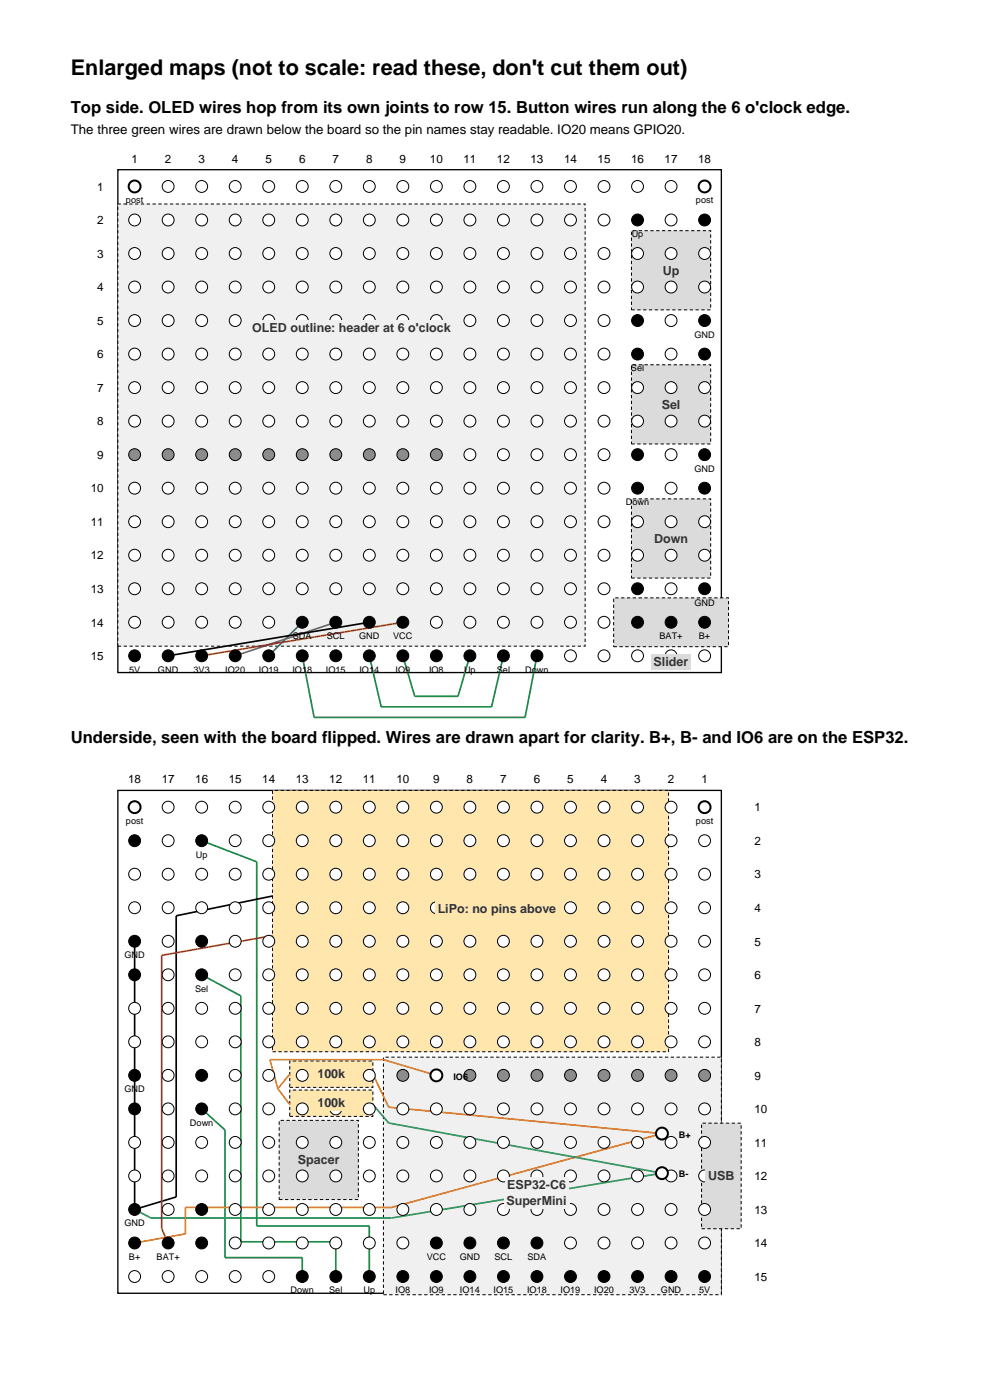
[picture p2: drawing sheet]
<svg xmlns="http://www.w3.org/2000/svg" width="210mm" height="297mm" viewBox="0 0 210 297" stroke-linecap="round" stroke-linejoin="round" font-family="sans-serif">
<path d="M25 36h128v106.7h-128z" fill="none" stroke="#000" stroke-width=".28"/>
<path d="M25 43.3h99.1v93.8h-99.1z" fill-rule="evenodd" fill="#f0f0f0" stroke="#000" stroke-width=".21" stroke-dasharray=".7 .5" stroke-linecap="butt"/>
<g fill="#dbdbdb" stroke="#000" stroke-width=".21" stroke-dasharray=".7 .5" stroke-linecap="butt">
<path d="M133.9 48.9h16.8v16.8h-16.8z" fill-rule="evenodd"/>
<path d="M133.9 77.4h16.8v16.8h-16.8z" fill-rule="evenodd"/>
<path d="M133.9 105.8h16.8v16.8h-16.8z" fill-rule="evenodd"/>
<path d="M130.2 126.8h24.3v10.4h-24.3z" fill-rule="evenodd"/>
</g>
<path d="M64.1 132l-7.1 7.1" fill="none" stroke="#1a4dcc" stroke-width=".35"/>
<path d="M71.2 132l-21.3 7.1" fill="none" stroke="#801a99" stroke-width=".35"/>
<path d="M78.3 132l-42.6 7.1" fill="none" stroke="#000" stroke-width=".35"/>
<path d="M85.5 132l-42.7 7.1" fill="none" stroke="#cc1a1a" stroke-width=".35"/>
<path d="M64.1 139.1l2.5 13.1h44.8l2.5-13.1M78.3 139.1l2.6 10.9h23.4l2.5-10.9M85.5 139.1l2.5 8.6h9.2l2.5-8.6" fill="none" stroke="#1a8c33" stroke-width=".35"/>
<circle cx="28.6" cy="39.6" r="1.26" fill="#fff" stroke="#000" stroke-width=".42"/>
<g fill="#fff" stroke="#000" stroke-width=".21">
<circle cx="28.6" cy="46.7" r="1.26"/>
<circle cx="28.6" cy="53.8" r="1.26"/>
<circle cx="28.6" cy="60.9" r="1.26"/>
<circle cx="28.6" cy="68" r="1.26"/>
<circle cx="28.6" cy="75.1" r="1.26"/>
<circle cx="28.6" cy="82.2" r="1.26"/>
<circle cx="28.6" cy="89.3" r="1.26"/>
</g>
<circle cx="28.6" cy="96.5" r="1.26" fill="#8c8c8c" stroke="#000" stroke-width=".21"/>
<g fill="#fff" stroke="#000" stroke-width=".21">
<circle cx="28.6" cy="103.6" r="1.26"/>
<circle cx="28.6" cy="110.7" r="1.26"/>
<circle cx="28.6" cy="117.8" r="1.26"/>
<circle cx="28.6" cy="124.9" r="1.26"/>
<circle cx="28.6" cy="132" r="1.26"/>
</g>
<circle cx="28.6" cy="139.1" r="1.26" fill="#000" stroke="#000" stroke-width=".21"/>
<g fill="#fff" stroke="#000" stroke-width=".21">
<circle cx="35.7" cy="39.6" r="1.26"/>
<circle cx="35.7" cy="46.7" r="1.26"/>
<circle cx="35.7" cy="53.8" r="1.26"/>
<circle cx="35.7" cy="60.9" r="1.26"/>
<circle cx="35.7" cy="68" r="1.26"/>
<circle cx="35.7" cy="75.1" r="1.26"/>
<circle cx="35.7" cy="82.2" r="1.26"/>
<circle cx="35.7" cy="89.3" r="1.26"/>
</g>
<circle cx="35.7" cy="96.5" r="1.26" fill="#8c8c8c" stroke="#000" stroke-width=".21"/>
<g fill="#fff" stroke="#000" stroke-width=".21">
<circle cx="35.7" cy="103.6" r="1.26"/>
<circle cx="35.7" cy="110.7" r="1.26"/>
<circle cx="35.7" cy="117.8" r="1.26"/>
<circle cx="35.7" cy="124.9" r="1.26"/>
<circle cx="35.7" cy="132" r="1.26"/>
</g>
<circle cx="35.7" cy="139.1" r="1.26" fill="#000" stroke="#000" stroke-width=".21"/>
<g fill="#fff" stroke="#000" stroke-width=".21">
<circle cx="42.8" cy="39.6" r="1.26"/>
<circle cx="42.8" cy="46.7" r="1.26"/>
<circle cx="42.8" cy="53.8" r="1.26"/>
<circle cx="42.8" cy="60.9" r="1.26"/>
<circle cx="42.8" cy="68" r="1.26"/>
<circle cx="42.8" cy="75.1" r="1.26"/>
<circle cx="42.8" cy="82.2" r="1.26"/>
<circle cx="42.8" cy="89.3" r="1.26"/>
</g>
<circle cx="42.8" cy="96.5" r="1.26" fill="#8c8c8c" stroke="#000" stroke-width=".21"/>
<g fill="#fff" stroke="#000" stroke-width=".21">
<circle cx="42.8" cy="103.6" r="1.26"/>
<circle cx="42.8" cy="110.7" r="1.26"/>
<circle cx="42.8" cy="117.8" r="1.26"/>
<circle cx="42.8" cy="124.9" r="1.26"/>
<circle cx="42.8" cy="132" r="1.26"/>
</g>
<circle cx="42.8" cy="139.1" r="1.26" fill="#000" stroke="#000" stroke-width=".21"/>
<g fill="#fff" stroke="#000" stroke-width=".21">
<circle cx="49.9" cy="39.6" r="1.26"/>
<circle cx="49.9" cy="46.7" r="1.26"/>
<circle cx="49.9" cy="53.8" r="1.26"/>
<circle cx="49.9" cy="60.9" r="1.26"/>
<circle cx="49.9" cy="68" r="1.26"/>
<circle cx="49.9" cy="75.1" r="1.26"/>
<circle cx="49.9" cy="82.2" r="1.26"/>
<circle cx="49.9" cy="89.3" r="1.26"/>
</g>
<circle cx="49.9" cy="96.5" r="1.26" fill="#8c8c8c" stroke="#000" stroke-width=".21"/>
<g fill="#fff" stroke="#000" stroke-width=".21">
<circle cx="49.9" cy="103.6" r="1.26"/>
<circle cx="49.9" cy="110.7" r="1.26"/>
<circle cx="49.9" cy="117.8" r="1.26"/>
<circle cx="49.9" cy="124.9" r="1.26"/>
<circle cx="49.9" cy="132" r="1.26"/>
</g>
<circle cx="49.9" cy="139.1" r="1.26" fill="#000" stroke="#000" stroke-width=".21"/>
<g fill="#fff" stroke="#000" stroke-width=".21">
<circle cx="57" cy="39.6" r="1.26"/>
<circle cx="57" cy="46.7" r="1.26"/>
<circle cx="57" cy="53.8" r="1.26"/>
<circle cx="57" cy="60.9" r="1.26"/>
<circle cx="57" cy="68" r="1.26"/>
<circle cx="57" cy="75.1" r="1.26"/>
<circle cx="57" cy="82.2" r="1.26"/>
<circle cx="57" cy="89.3" r="1.26"/>
</g>
<circle cx="57" cy="96.5" r="1.26" fill="#8c8c8c" stroke="#000" stroke-width=".21"/>
<g fill="#fff" stroke="#000" stroke-width=".21">
<circle cx="57" cy="103.6" r="1.26"/>
<circle cx="57" cy="110.7" r="1.26"/>
<circle cx="57" cy="117.8" r="1.26"/>
<circle cx="57" cy="124.9" r="1.26"/>
<circle cx="57" cy="132" r="1.26"/>
</g>
<circle cx="57" cy="139.1" r="1.26" fill="#000" stroke="#000" stroke-width=".21"/>
<g fill="#fff" stroke="#000" stroke-width=".21">
<circle cx="64.1" cy="39.6" r="1.26"/>
<circle cx="64.1" cy="46.7" r="1.26"/>
<circle cx="64.1" cy="53.8" r="1.26"/>
<circle cx="64.1" cy="60.9" r="1.26"/>
<circle cx="64.1" cy="68" r="1.26"/>
<circle cx="64.1" cy="75.1" r="1.26"/>
<circle cx="64.1" cy="82.2" r="1.26"/>
<circle cx="64.1" cy="89.3" r="1.26"/>
</g>
<circle cx="64.1" cy="96.5" r="1.26" fill="#8c8c8c" stroke="#000" stroke-width=".21"/>
<g fill="#fff" stroke="#000" stroke-width=".21">
<circle cx="64.1" cy="103.6" r="1.26"/>
<circle cx="64.1" cy="110.7" r="1.26"/>
<circle cx="64.1" cy="117.8" r="1.26"/>
<circle cx="64.1" cy="124.9" r="1.26"/>
</g>
<g fill="#000" stroke="#000" stroke-width=".21">
<circle cx="64.1" cy="139.1" r="1.26"/>
<circle cx="64.1" cy="132" r="1.26"/>
</g>
<g fill="#fff" stroke="#000" stroke-width=".21">
<circle cx="71.2" cy="39.6" r="1.26"/>
<circle cx="71.2" cy="46.7" r="1.26"/>
<circle cx="71.2" cy="53.8" r="1.26"/>
<circle cx="71.2" cy="60.9" r="1.26"/>
<circle cx="71.2" cy="68" r="1.26"/>
<circle cx="71.2" cy="75.1" r="1.26"/>
<circle cx="71.2" cy="82.2" r="1.26"/>
<circle cx="71.2" cy="89.3" r="1.26"/>
</g>
<circle cx="71.2" cy="96.5" r="1.26" fill="#8c8c8c" stroke="#000" stroke-width=".21"/>
<g fill="#fff" stroke="#000" stroke-width=".21">
<circle cx="71.2" cy="103.6" r="1.26"/>
<circle cx="71.2" cy="110.7" r="1.26"/>
<circle cx="71.2" cy="117.8" r="1.26"/>
<circle cx="71.2" cy="124.9" r="1.26"/>
</g>
<g fill="#000" stroke="#000" stroke-width=".21">
<circle cx="71.2" cy="132" r="1.26"/>
<circle cx="71.2" cy="139.1" r="1.26"/>
</g>
<g fill="#fff" stroke="#000" stroke-width=".21">
<circle cx="78.3" cy="39.6" r="1.26"/>
<circle cx="78.3" cy="46.7" r="1.26"/>
<circle cx="78.3" cy="53.8" r="1.26"/>
<circle cx="78.3" cy="60.9" r="1.26"/>
<circle cx="78.3" cy="68" r="1.26"/>
<circle cx="78.3" cy="75.1" r="1.26"/>
<circle cx="78.3" cy="82.2" r="1.26"/>
<circle cx="78.3" cy="89.3" r="1.26"/>
</g>
<circle cx="78.3" cy="96.5" r="1.26" fill="#8c8c8c" stroke="#000" stroke-width=".21"/>
<g fill="#fff" stroke="#000" stroke-width=".21">
<circle cx="78.3" cy="103.6" r="1.26"/>
<circle cx="78.3" cy="110.7" r="1.26"/>
<circle cx="78.3" cy="117.8" r="1.26"/>
<circle cx="78.3" cy="124.9" r="1.26"/>
</g>
<g fill="#000" stroke="#000" stroke-width=".21">
<circle cx="78.3" cy="139.1" r="1.26"/>
<circle cx="78.3" cy="132" r="1.26"/>
</g>
<g fill="#fff" stroke="#000" stroke-width=".21">
<circle cx="85.5" cy="39.6" r="1.26"/>
<circle cx="85.5" cy="46.7" r="1.26"/>
<circle cx="85.5" cy="53.8" r="1.26"/>
<circle cx="85.5" cy="60.9" r="1.26"/>
<circle cx="85.5" cy="68" r="1.26"/>
<circle cx="85.5" cy="75.1" r="1.26"/>
<circle cx="85.5" cy="82.2" r="1.26"/>
<circle cx="85.5" cy="89.3" r="1.26"/>
</g>
<circle cx="85.5" cy="96.5" r="1.26" fill="#8c8c8c" stroke="#000" stroke-width=".21"/>
<g fill="#fff" stroke="#000" stroke-width=".21">
<circle cx="85.5" cy="103.6" r="1.26"/>
<circle cx="85.5" cy="110.7" r="1.26"/>
<circle cx="85.5" cy="117.8" r="1.26"/>
<circle cx="85.5" cy="124.9" r="1.26"/>
</g>
<g fill="#000" stroke="#000" stroke-width=".21">
<circle cx="85.5" cy="139.1" r="1.26"/>
<circle cx="85.5" cy="132" r="1.26"/>
</g>
<g fill="#fff" stroke="#000" stroke-width=".21">
<circle cx="92.6" cy="39.6" r="1.26"/>
<circle cx="92.6" cy="46.7" r="1.26"/>
<circle cx="92.6" cy="53.8" r="1.26"/>
<circle cx="92.6" cy="60.9" r="1.26"/>
<circle cx="92.6" cy="68" r="1.26"/>
<circle cx="92.6" cy="75.1" r="1.26"/>
<circle cx="92.6" cy="82.2" r="1.26"/>
<circle cx="92.6" cy="89.3" r="1.26"/>
</g>
<circle cx="92.6" cy="96.5" r="1.26" fill="#8c8c8c" stroke="#000" stroke-width=".21"/>
<g fill="#fff" stroke="#000" stroke-width=".21">
<circle cx="92.6" cy="103.6" r="1.26"/>
<circle cx="92.6" cy="110.7" r="1.26"/>
<circle cx="92.6" cy="117.8" r="1.26"/>
<circle cx="92.6" cy="124.9" r="1.26"/>
<circle cx="92.6" cy="132" r="1.26"/>
</g>
<circle cx="92.6" cy="139.1" r="1.26" fill="#000" stroke="#000" stroke-width=".21"/>
<g fill="#fff" stroke="#000" stroke-width=".21">
<circle cx="99.7" cy="39.6" r="1.26"/>
<circle cx="99.7" cy="46.7" r="1.26"/>
<circle cx="99.7" cy="53.8" r="1.26"/>
<circle cx="99.7" cy="60.9" r="1.26"/>
<circle cx="99.7" cy="68" r="1.26"/>
<circle cx="99.7" cy="75.1" r="1.26"/>
<circle cx="99.7" cy="82.2" r="1.26"/>
<circle cx="99.7" cy="89.3" r="1.26"/>
<circle cx="99.7" cy="96.5" r="1.26"/>
<circle cx="99.7" cy="103.6" r="1.26"/>
<circle cx="99.7" cy="110.7" r="1.26"/>
<circle cx="99.7" cy="117.8" r="1.26"/>
<circle cx="99.7" cy="124.9" r="1.26"/>
<circle cx="99.7" cy="132" r="1.26"/>
</g>
<circle cx="99.7" cy="139.1" r="1.26" fill="#000" stroke="#000" stroke-width=".21"/>
<g fill="#fff" stroke="#000" stroke-width=".21">
<circle cx="106.8" cy="39.6" r="1.26"/>
<circle cx="106.8" cy="46.7" r="1.26"/>
<circle cx="106.8" cy="53.8" r="1.26"/>
<circle cx="106.8" cy="60.9" r="1.26"/>
<circle cx="106.8" cy="68" r="1.26"/>
<circle cx="106.8" cy="75.1" r="1.26"/>
<circle cx="106.8" cy="82.2" r="1.26"/>
<circle cx="106.8" cy="89.3" r="1.26"/>
<circle cx="106.8" cy="96.5" r="1.26"/>
<circle cx="106.8" cy="103.6" r="1.26"/>
<circle cx="106.8" cy="110.7" r="1.26"/>
<circle cx="106.8" cy="117.8" r="1.26"/>
<circle cx="106.8" cy="124.9" r="1.26"/>
<circle cx="106.8" cy="132" r="1.26"/>
</g>
<circle cx="106.8" cy="139.1" r="1.26" fill="#000" stroke="#000" stroke-width=".21"/>
<g fill="#fff" stroke="#000" stroke-width=".21">
<circle cx="113.9" cy="39.6" r="1.26"/>
<circle cx="113.9" cy="46.7" r="1.26"/>
<circle cx="113.9" cy="53.8" r="1.26"/>
<circle cx="113.9" cy="60.9" r="1.26"/>
<circle cx="113.9" cy="68" r="1.26"/>
<circle cx="113.9" cy="75.1" r="1.26"/>
<circle cx="113.9" cy="82.2" r="1.26"/>
<circle cx="113.9" cy="89.3" r="1.26"/>
<circle cx="113.9" cy="96.5" r="1.26"/>
<circle cx="113.9" cy="103.6" r="1.26"/>
<circle cx="113.9" cy="110.7" r="1.26"/>
<circle cx="113.9" cy="117.8" r="1.26"/>
<circle cx="113.9" cy="124.9" r="1.26"/>
<circle cx="113.9" cy="132" r="1.26"/>
</g>
<circle cx="113.9" cy="139.1" r="1.26" fill="#000" stroke="#000" stroke-width=".21"/>
<g fill="#fff" stroke="#000" stroke-width=".21">
<circle cx="121" cy="39.6" r="1.26"/>
<circle cx="121" cy="46.7" r="1.26"/>
<circle cx="121" cy="53.8" r="1.26"/>
<circle cx="121" cy="60.9" r="1.26"/>
<circle cx="121" cy="68" r="1.26"/>
<circle cx="121" cy="75.1" r="1.26"/>
<circle cx="121" cy="82.2" r="1.26"/>
<circle cx="121" cy="89.3" r="1.26"/>
<circle cx="121" cy="96.5" r="1.26"/>
<circle cx="121" cy="103.6" r="1.26"/>
<circle cx="121" cy="110.7" r="1.26"/>
<circle cx="121" cy="117.8" r="1.26"/>
<circle cx="121" cy="124.9" r="1.26"/>
<circle cx="121" cy="132" r="1.26"/>
<circle cx="121" cy="139.1" r="1.26"/>
<circle cx="128.1" cy="39.6" r="1.26"/>
<circle cx="128.1" cy="46.7" r="1.26"/>
<circle cx="128.1" cy="53.8" r="1.26"/>
<circle cx="128.1" cy="60.9" r="1.26"/>
<circle cx="128.1" cy="68" r="1.26"/>
<circle cx="128.1" cy="75.1" r="1.26"/>
<circle cx="128.1" cy="82.2" r="1.26"/>
<circle cx="128.1" cy="89.3" r="1.26"/>
<circle cx="128.1" cy="96.5" r="1.26"/>
<circle cx="128.1" cy="103.6" r="1.26"/>
<circle cx="128.1" cy="110.7" r="1.26"/>
<circle cx="128.1" cy="117.8" r="1.26"/>
<circle cx="128.1" cy="124.9" r="1.26"/>
<circle cx="128.1" cy="132" r="1.26"/>
<circle cx="128.1" cy="139.1" r="1.26"/>
<circle cx="135.2" cy="39.6" r="1.26"/>
</g>
<circle cx="135.2" cy="46.7" r="1.26" fill="#000" stroke="#000" stroke-width=".21"/>
<g fill="#fff" stroke="#000" stroke-width=".21">
<circle cx="135.2" cy="53.8" r="1.26"/>
<circle cx="135.2" cy="60.9" r="1.26"/>
</g>
<g fill="#000" stroke="#000" stroke-width=".21">
<circle cx="135.2" cy="68" r="1.26"/>
<circle cx="135.2" cy="75.1" r="1.26"/>
</g>
<g fill="#fff" stroke="#000" stroke-width=".21">
<circle cx="135.2" cy="82.2" r="1.26"/>
<circle cx="135.2" cy="89.3" r="1.26"/>
</g>
<g fill="#000" stroke="#000" stroke-width=".21">
<circle cx="135.2" cy="96.5" r="1.26"/>
<circle cx="135.2" cy="103.6" r="1.26"/>
</g>
<g fill="#fff" stroke="#000" stroke-width=".21">
<circle cx="135.2" cy="110.7" r="1.26"/>
<circle cx="135.2" cy="117.8" r="1.26"/>
</g>
<g fill="#000" stroke="#000" stroke-width=".21">
<circle cx="135.2" cy="132" r="1.26"/>
<circle cx="135.2" cy="124.9" r="1.26"/>
</g>
<g fill="#fff" stroke="#000" stroke-width=".21">
<circle cx="135.2" cy="139.1" r="1.26"/>
<circle cx="142.3" cy="39.6" r="1.26"/>
<circle cx="142.3" cy="46.7" r="1.26"/>
<circle cx="142.3" cy="53.8" r="1.26"/>
<circle cx="142.3" cy="60.9" r="1.26"/>
<circle cx="142.3" cy="68" r="1.26"/>
<circle cx="142.3" cy="75.1" r="1.26"/>
<circle cx="142.3" cy="82.2" r="1.26"/>
<circle cx="142.3" cy="89.3" r="1.26"/>
<circle cx="142.3" cy="96.5" r="1.26"/>
<circle cx="142.3" cy="103.6" r="1.26"/>
<circle cx="142.3" cy="110.7" r="1.26"/>
<circle cx="142.3" cy="117.8" r="1.26"/>
<circle cx="142.3" cy="124.9" r="1.26"/>
</g>
<circle cx="142.3" cy="132" r="1.26" fill="#000" stroke="#000" stroke-width=".21"/>
<circle cx="142.3" cy="139.1" r="1.26" fill="#fff" stroke="#000" stroke-width=".21"/>
<circle cx="149.5" cy="39.6" r="1.26" fill="#fff" stroke="#000" stroke-width=".42"/>
<circle cx="149.5" cy="46.7" r="1.26" fill="#000" stroke="#000" stroke-width=".21"/>
<g fill="#fff" stroke="#000" stroke-width=".21">
<circle cx="149.5" cy="53.8" r="1.26"/>
<circle cx="149.5" cy="60.9" r="1.26"/>
</g>
<g fill="#000" stroke="#000" stroke-width=".21">
<circle cx="149.5" cy="68" r="1.26"/>
<circle cx="149.5" cy="75.1" r="1.26"/>
</g>
<g fill="#fff" stroke="#000" stroke-width=".21">
<circle cx="149.5" cy="82.2" r="1.26"/>
<circle cx="149.5" cy="89.3" r="1.26"/>
</g>
<g fill="#000" stroke="#000" stroke-width=".21">
<circle cx="149.5" cy="96.5" r="1.26"/>
<circle cx="149.5" cy="103.6" r="1.26"/>
</g>
<g fill="#fff" stroke="#000" stroke-width=".21">
<circle cx="149.5" cy="110.7" r="1.26"/>
<circle cx="149.5" cy="117.8" r="1.26"/>
</g>
<g fill="#000" stroke="#000" stroke-width=".21">
<circle cx="149.5" cy="132" r="1.26"/>
<circle cx="149.5" cy="124.9" r="1.26"/>
</g>
<circle cx="149.5" cy="139.1" r="1.26" fill="#fff" stroke="#000" stroke-width=".21"/>
<path d="M53 68h43.1v3.2h-43.1z" fill-rule="evenodd" fill="#f0f0f0"/>
<g fill="#dbdbdb">
<path d="M140.1 55.7h4.5v3.2h-4.5z" fill-rule="evenodd"/>
<path d="M139.9 84.2h4.9v3.2h-4.9z" fill-rule="evenodd"/>
<path d="M138.2 112.6h8.2v3.2h-8.2z" fill-rule="evenodd"/>
<path d="M138.1 138.8h8.4v3.2h-8.4z" fill-rule="evenodd"/>
</g>
<path d="M25 167.7h128v106.7h-128z" fill="none" stroke="#000" stroke-width=".28"/>
<path d="M81.3 224.3h71.7v50.4h-71.7z" fill-rule="evenodd" fill="#f0f0f0" stroke="#000" stroke-width=".21" stroke-dasharray=".7 .5" stroke-linecap="butt"/>
<path d="M148.8 238.3h8.4v22.4h-8.4z" fill-rule="evenodd" fill="#dbdbdb" stroke="#000" stroke-width=".21" stroke-dasharray=".7 .5" stroke-linecap="butt"/>
<path d="M57.8 167.7h84v55.4h-84z" fill-rule="evenodd" fill="#ffe6ad" stroke="#000" stroke-width=".21" stroke-dasharray=".7 .5" stroke-linecap="butt"/>
<path d="M59.2 237.7h16.8v16.8h-16.8z" fill-rule="evenodd" fill="#dbdbdb" stroke="#000" stroke-width=".21" stroke-dasharray=".7 .5" stroke-linecap="butt"/>
<g fill="#ffe6ad" stroke="#000" stroke-width=".21" stroke-dasharray=".7 .5" stroke-linecap="butt">
<path d="M61.5 225.1h17.6v5.6h-17.6z" fill-rule="evenodd"/>
<path d="M61.5 231.2h17.6v5.6h-17.6z" fill-rule="evenodd"/>
</g>
<path d="M42.8 178.3l11.7 4.5v77.3h23.8v10.7M42.8 206.8l8.3 4.5v52.1h20.1v7.4M42.8 235.2l4.9 4.5v27.1h16.4v4" fill="none" stroke="#1a8c33" stroke-width=".35"/>
<path d="M57.8 190.1l-20.4 4.2v59.6l-8.8 2.7v-56.9" fill="none" stroke="#000" stroke-width=".35"/>
<path d="M79.1 234.3l3.4 3.9 57.9 10.7-57.4 9.5h-50.9l-3.5-1.8" fill="none" stroke="#00808c" stroke-width=".35"/>
<path d="M57.8 198.5l-23.5 4.2v57.9l1.4 3.1" fill="none" stroke="#cc1a1a" stroke-width=".35"/>
<path d="M79.1 227.9l3.4 7 57.9 5.6-57.4 15.7h-43.7v5.6l-10.7 1.9" fill="none" stroke="#e67300" stroke-width=".35"/>
<path d="M58.9 231l2.6 3.3M61.5 227.9l-2.6 3.1M92.6 228.1l-11.3-3.3h-24l1.6 6.2" fill="none" stroke="#cca600" stroke-width=".35"/>
<circle cx="149.5" cy="171.2" r="1.26" fill="#fff" stroke="#000" stroke-width=".42"/>
<g fill="#fff" stroke="#000" stroke-width=".21">
<circle cx="149.5" cy="178.3" r="1.26"/>
<circle cx="149.5" cy="185.5" r="1.26"/>
<circle cx="149.5" cy="192.6" r="1.26"/>
<circle cx="149.5" cy="199.7" r="1.26"/>
<circle cx="149.5" cy="206.8" r="1.26"/>
<circle cx="149.5" cy="213.9" r="1.26"/>
<circle cx="149.5" cy="221" r="1.26"/>
</g>
<circle cx="149.5" cy="228.1" r="1.26" fill="#8c8c8c" stroke="#000" stroke-width=".21"/>
<g fill="#fff" stroke="#000" stroke-width=".21">
<circle cx="149.5" cy="235.2" r="1.26"/>
<circle cx="149.5" cy="242.4" r="1.26"/>
<circle cx="149.5" cy="249.5" r="1.26"/>
<circle cx="149.5" cy="256.6" r="1.26"/>
<circle cx="149.5" cy="263.7" r="1.26"/>
</g>
<circle cx="149.5" cy="270.8" r="1.26" fill="#000" stroke="#000" stroke-width=".21"/>
<g fill="#fff" stroke="#000" stroke-width=".21">
<circle cx="142.3" cy="171.2" r="1.26"/>
<circle cx="142.3" cy="178.3" r="1.26"/>
<circle cx="142.3" cy="185.5" r="1.26"/>
<circle cx="142.3" cy="192.6" r="1.26"/>
<circle cx="142.3" cy="199.7" r="1.26"/>
<circle cx="142.3" cy="206.8" r="1.26"/>
<circle cx="142.3" cy="213.9" r="1.26"/>
<circle cx="142.3" cy="221" r="1.26"/>
</g>
<circle cx="142.3" cy="228.1" r="1.26" fill="#8c8c8c" stroke="#000" stroke-width=".21"/>
<g fill="#fff" stroke="#000" stroke-width=".21">
<circle cx="142.3" cy="235.2" r="1.26"/>
<circle cx="142.3" cy="242.4" r="1.26"/>
<circle cx="142.3" cy="249.5" r="1.26"/>
<circle cx="142.3" cy="256.6" r="1.26"/>
<circle cx="142.3" cy="263.7" r="1.26"/>
</g>
<circle cx="142.3" cy="270.8" r="1.26" fill="#000" stroke="#000" stroke-width=".21"/>
<g fill="#fff" stroke="#000" stroke-width=".21">
<circle cx="135.2" cy="171.2" r="1.26"/>
<circle cx="135.2" cy="178.3" r="1.26"/>
<circle cx="135.2" cy="185.5" r="1.26"/>
<circle cx="135.2" cy="192.6" r="1.26"/>
<circle cx="135.2" cy="199.7" r="1.26"/>
<circle cx="135.2" cy="206.8" r="1.26"/>
<circle cx="135.2" cy="213.9" r="1.26"/>
<circle cx="135.2" cy="221" r="1.26"/>
</g>
<circle cx="135.2" cy="228.1" r="1.26" fill="#8c8c8c" stroke="#000" stroke-width=".21"/>
<g fill="#fff" stroke="#000" stroke-width=".21">
<circle cx="135.2" cy="235.2" r="1.26"/>
<circle cx="135.2" cy="242.4" r="1.26"/>
<circle cx="135.2" cy="249.5" r="1.26"/>
<circle cx="135.2" cy="256.6" r="1.26"/>
<circle cx="135.2" cy="263.7" r="1.26"/>
</g>
<circle cx="135.2" cy="270.8" r="1.26" fill="#000" stroke="#000" stroke-width=".21"/>
<g fill="#fff" stroke="#000" stroke-width=".21">
<circle cx="128.1" cy="171.2" r="1.26"/>
<circle cx="128.1" cy="178.3" r="1.26"/>
<circle cx="128.1" cy="185.5" r="1.26"/>
<circle cx="128.1" cy="192.6" r="1.26"/>
<circle cx="128.1" cy="199.7" r="1.26"/>
<circle cx="128.1" cy="206.8" r="1.26"/>
<circle cx="128.1" cy="213.9" r="1.26"/>
<circle cx="128.1" cy="221" r="1.26"/>
</g>
<circle cx="128.1" cy="228.1" r="1.26" fill="#8c8c8c" stroke="#000" stroke-width=".21"/>
<g fill="#fff" stroke="#000" stroke-width=".21">
<circle cx="128.1" cy="235.2" r="1.26"/>
<circle cx="128.1" cy="242.4" r="1.26"/>
<circle cx="128.1" cy="249.5" r="1.26"/>
<circle cx="128.1" cy="256.6" r="1.26"/>
<circle cx="128.1" cy="263.7" r="1.26"/>
</g>
<circle cx="128.1" cy="270.8" r="1.26" fill="#000" stroke="#000" stroke-width=".21"/>
<g fill="#fff" stroke="#000" stroke-width=".21">
<circle cx="121" cy="171.2" r="1.26"/>
<circle cx="121" cy="178.3" r="1.26"/>
<circle cx="121" cy="185.5" r="1.26"/>
<circle cx="121" cy="192.6" r="1.26"/>
<circle cx="121" cy="199.7" r="1.26"/>
<circle cx="121" cy="206.8" r="1.26"/>
<circle cx="121" cy="213.9" r="1.26"/>
<circle cx="121" cy="221" r="1.26"/>
</g>
<circle cx="121" cy="228.1" r="1.26" fill="#8c8c8c" stroke="#000" stroke-width=".21"/>
<g fill="#fff" stroke="#000" stroke-width=".21">
<circle cx="121" cy="235.2" r="1.26"/>
<circle cx="121" cy="242.4" r="1.26"/>
<circle cx="121" cy="249.5" r="1.26"/>
<circle cx="121" cy="256.6" r="1.26"/>
<circle cx="121" cy="263.7" r="1.26"/>
</g>
<circle cx="121" cy="270.8" r="1.26" fill="#000" stroke="#000" stroke-width=".21"/>
<g fill="#fff" stroke="#000" stroke-width=".21">
<circle cx="113.9" cy="171.2" r="1.26"/>
<circle cx="113.9" cy="178.3" r="1.26"/>
<circle cx="113.9" cy="185.5" r="1.26"/>
<circle cx="113.9" cy="192.6" r="1.26"/>
<circle cx="113.9" cy="199.7" r="1.26"/>
<circle cx="113.9" cy="206.8" r="1.26"/>
<circle cx="113.9" cy="213.9" r="1.26"/>
<circle cx="113.9" cy="221" r="1.26"/>
</g>
<circle cx="113.9" cy="228.1" r="1.26" fill="#8c8c8c" stroke="#000" stroke-width=".21"/>
<g fill="#fff" stroke="#000" stroke-width=".21">
<circle cx="113.9" cy="235.2" r="1.26"/>
<circle cx="113.9" cy="242.4" r="1.26"/>
<circle cx="113.9" cy="249.5" r="1.26"/>
<circle cx="113.9" cy="256.6" r="1.26"/>
</g>
<g fill="#000" stroke="#000" stroke-width=".21">
<circle cx="113.9" cy="270.8" r="1.26"/>
<circle cx="113.9" cy="263.7" r="1.26"/>
</g>
<g fill="#fff" stroke="#000" stroke-width=".21">
<circle cx="106.8" cy="171.2" r="1.26"/>
<circle cx="106.8" cy="178.3" r="1.26"/>
<circle cx="106.8" cy="185.5" r="1.26"/>
<circle cx="106.8" cy="192.6" r="1.26"/>
<circle cx="106.8" cy="199.7" r="1.26"/>
<circle cx="106.8" cy="206.8" r="1.26"/>
<circle cx="106.8" cy="213.9" r="1.26"/>
<circle cx="106.8" cy="221" r="1.26"/>
</g>
<circle cx="106.8" cy="228.1" r="1.26" fill="#8c8c8c" stroke="#000" stroke-width=".21"/>
<g fill="#fff" stroke="#000" stroke-width=".21">
<circle cx="106.8" cy="235.2" r="1.26"/>
<circle cx="106.8" cy="242.4" r="1.26"/>
<circle cx="106.8" cy="249.5" r="1.26"/>
<circle cx="106.8" cy="256.6" r="1.26"/>
</g>
<g fill="#000" stroke="#000" stroke-width=".21">
<circle cx="106.8" cy="270.8" r="1.26"/>
<circle cx="106.8" cy="263.7" r="1.26"/>
</g>
<g fill="#fff" stroke="#000" stroke-width=".21">
<circle cx="99.7" cy="171.2" r="1.26"/>
<circle cx="99.7" cy="178.3" r="1.26"/>
<circle cx="99.7" cy="185.5" r="1.26"/>
<circle cx="99.7" cy="192.6" r="1.26"/>
<circle cx="99.7" cy="199.7" r="1.26"/>
<circle cx="99.7" cy="206.8" r="1.26"/>
<circle cx="99.7" cy="213.9" r="1.26"/>
<circle cx="99.7" cy="221" r="1.26"/>
</g>
<circle cx="99.7" cy="228.1" r="1.26" fill="#8c8c8c" stroke="#000" stroke-width=".21"/>
<g fill="#fff" stroke="#000" stroke-width=".21">
<circle cx="99.7" cy="235.2" r="1.26"/>
<circle cx="99.7" cy="242.4" r="1.26"/>
<circle cx="99.7" cy="249.5" r="1.26"/>
<circle cx="99.7" cy="256.6" r="1.26"/>
</g>
<g fill="#000" stroke="#000" stroke-width=".21">
<circle cx="99.7" cy="270.8" r="1.26"/>
<circle cx="99.7" cy="263.7" r="1.26"/>
</g>
<g fill="#fff" stroke="#000" stroke-width=".21">
<circle cx="92.6" cy="171.2" r="1.26"/>
<circle cx="92.6" cy="178.3" r="1.26"/>
<circle cx="92.6" cy="185.5" r="1.26"/>
<circle cx="92.6" cy="192.6" r="1.26"/>
<circle cx="92.6" cy="199.7" r="1.26"/>
<circle cx="92.6" cy="206.8" r="1.26"/>
<circle cx="92.6" cy="213.9" r="1.26"/>
<circle cx="92.6" cy="221" r="1.26"/>
</g>
<circle cx="92.6" cy="228.1" r="1.26" fill="#8c8c8c" stroke="#000" stroke-width=".21"/>
<g fill="#fff" stroke="#000" stroke-width=".21">
<circle cx="92.6" cy="235.2" r="1.26"/>
<circle cx="92.6" cy="242.4" r="1.26"/>
<circle cx="92.6" cy="249.5" r="1.26"/>
<circle cx="92.6" cy="256.6" r="1.26"/>
</g>
<g fill="#000" stroke="#000" stroke-width=".21">
<circle cx="92.6" cy="270.8" r="1.26"/>
<circle cx="92.6" cy="263.7" r="1.26"/>
</g>
<g fill="#fff" stroke="#000" stroke-width=".21">
<circle cx="85.5" cy="171.2" r="1.26"/>
<circle cx="85.5" cy="178.3" r="1.26"/>
<circle cx="85.5" cy="185.5" r="1.26"/>
<circle cx="85.5" cy="192.6" r="1.26"/>
<circle cx="85.5" cy="199.7" r="1.26"/>
<circle cx="85.5" cy="206.8" r="1.26"/>
<circle cx="85.5" cy="213.9" r="1.26"/>
<circle cx="85.5" cy="221" r="1.26"/>
</g>
<circle cx="85.5" cy="228.1" r="1.26" fill="#8c8c8c" stroke="#000" stroke-width=".21"/>
<g fill="#fff" stroke="#000" stroke-width=".21">
<circle cx="85.5" cy="235.2" r="1.26"/>
<circle cx="85.5" cy="242.4" r="1.26"/>
<circle cx="85.5" cy="249.5" r="1.26"/>
<circle cx="85.5" cy="256.6" r="1.26"/>
<circle cx="85.5" cy="263.7" r="1.26"/>
</g>
<circle cx="85.5" cy="270.8" r="1.26" fill="#000" stroke="#000" stroke-width=".21"/>
<g fill="#fff" stroke="#000" stroke-width=".21">
<circle cx="78.3" cy="171.2" r="1.26"/>
<circle cx="78.3" cy="178.3" r="1.26"/>
<circle cx="78.3" cy="185.5" r="1.26"/>
<circle cx="78.3" cy="192.6" r="1.26"/>
<circle cx="78.3" cy="199.7" r="1.26"/>
<circle cx="78.3" cy="206.8" r="1.26"/>
<circle cx="78.3" cy="213.9" r="1.26"/>
<circle cx="78.3" cy="221" r="1.26"/>
<circle cx="78.3" cy="228.1" r="1.26"/>
<circle cx="78.3" cy="235.2" r="1.26"/>
<circle cx="78.3" cy="242.4" r="1.26"/>
<circle cx="78.3" cy="249.5" r="1.26"/>
<circle cx="78.3" cy="256.6" r="1.26"/>
<circle cx="78.3" cy="263.7" r="1.26"/>
</g>
<circle cx="78.3" cy="270.8" r="1.26" fill="#000" stroke="#000" stroke-width=".21"/>
<g fill="#fff" stroke="#000" stroke-width=".21">
<circle cx="71.2" cy="171.2" r="1.26"/>
<circle cx="71.2" cy="178.3" r="1.26"/>
<circle cx="71.2" cy="185.5" r="1.26"/>
<circle cx="71.2" cy="192.6" r="1.26"/>
<circle cx="71.2" cy="199.7" r="1.26"/>
<circle cx="71.2" cy="206.8" r="1.26"/>
<circle cx="71.2" cy="213.9" r="1.26"/>
<circle cx="71.2" cy="221" r="1.26"/>
<circle cx="71.2" cy="228.1" r="1.26"/>
<circle cx="71.2" cy="235.2" r="1.26"/>
<circle cx="71.2" cy="242.4" r="1.26"/>
<circle cx="71.2" cy="249.5" r="1.26"/>
<circle cx="71.2" cy="256.6" r="1.26"/>
<circle cx="71.2" cy="263.7" r="1.26"/>
</g>
<circle cx="71.2" cy="270.8" r="1.26" fill="#000" stroke="#000" stroke-width=".21"/>
<g fill="#fff" stroke="#000" stroke-width=".21">
<circle cx="64.1" cy="171.2" r="1.26"/>
<circle cx="64.1" cy="178.3" r="1.26"/>
<circle cx="64.1" cy="185.5" r="1.26"/>
<circle cx="64.1" cy="192.6" r="1.26"/>
<circle cx="64.1" cy="199.7" r="1.26"/>
<circle cx="64.1" cy="206.8" r="1.26"/>
<circle cx="64.1" cy="213.9" r="1.26"/>
<circle cx="64.1" cy="221" r="1.26"/>
<circle cx="64.1" cy="228.1" r="1.26"/>
<circle cx="64.1" cy="235.2" r="1.26"/>
<circle cx="64.1" cy="242.4" r="1.26"/>
<circle cx="64.1" cy="249.5" r="1.26"/>
<circle cx="64.1" cy="256.6" r="1.26"/>
<circle cx="64.1" cy="263.7" r="1.26"/>
</g>
<circle cx="64.1" cy="270.8" r="1.26" fill="#000" stroke="#000" stroke-width=".21"/>
<g fill="#fff" stroke="#000" stroke-width=".21">
<circle cx="57" cy="171.2" r="1.26"/>
<circle cx="57" cy="178.3" r="1.26"/>
<circle cx="57" cy="185.5" r="1.26"/>
<circle cx="57" cy="192.6" r="1.26"/>
<circle cx="57" cy="199.7" r="1.26"/>
<circle cx="57" cy="206.8" r="1.26"/>
<circle cx="57" cy="213.9" r="1.26"/>
<circle cx="57" cy="221" r="1.26"/>
<circle cx="57" cy="228.1" r="1.26"/>
<circle cx="57" cy="235.2" r="1.26"/>
<circle cx="57" cy="242.4" r="1.26"/>
<circle cx="57" cy="249.5" r="1.26"/>
<circle cx="57" cy="256.6" r="1.26"/>
<circle cx="57" cy="263.7" r="1.26"/>
<circle cx="57" cy="270.8" r="1.26"/>
<circle cx="49.9" cy="171.2" r="1.26"/>
<circle cx="49.9" cy="178.3" r="1.26"/>
<circle cx="49.9" cy="185.5" r="1.26"/>
<circle cx="49.9" cy="192.6" r="1.26"/>
<circle cx="49.9" cy="199.7" r="1.26"/>
<circle cx="49.9" cy="206.8" r="1.26"/>
<circle cx="49.9" cy="213.9" r="1.26"/>
<circle cx="49.9" cy="221" r="1.26"/>
<circle cx="49.9" cy="228.1" r="1.26"/>
<circle cx="49.9" cy="235.2" r="1.26"/>
<circle cx="49.9" cy="242.4" r="1.26"/>
<circle cx="49.9" cy="249.5" r="1.26"/>
<circle cx="49.9" cy="256.6" r="1.26"/>
<circle cx="49.9" cy="263.7" r="1.26"/>
<circle cx="49.9" cy="270.8" r="1.26"/>
<circle cx="42.8" cy="171.2" r="1.26"/>
</g>
<circle cx="42.8" cy="178.3" r="1.26" fill="#000" stroke="#000" stroke-width=".21"/>
<g fill="#fff" stroke="#000" stroke-width=".21">
<circle cx="42.8" cy="185.5" r="1.26"/>
<circle cx="42.8" cy="192.6" r="1.26"/>
</g>
<g fill="#000" stroke="#000" stroke-width=".21">
<circle cx="42.8" cy="199.7" r="1.26"/>
<circle cx="42.8" cy="206.8" r="1.26"/>
</g>
<g fill="#fff" stroke="#000" stroke-width=".21">
<circle cx="42.8" cy="213.9" r="1.26"/>
<circle cx="42.8" cy="221" r="1.26"/>
</g>
<g fill="#000" stroke="#000" stroke-width=".21">
<circle cx="42.8" cy="235.2" r="1.26"/>
<circle cx="42.8" cy="228.1" r="1.26"/>
</g>
<g fill="#fff" stroke="#000" stroke-width=".21">
<circle cx="42.8" cy="242.4" r="1.26"/>
<circle cx="42.8" cy="249.5" r="1.26"/>
</g>
<g fill="#000" stroke="#000" stroke-width=".21">
<circle cx="42.8" cy="256.6" r="1.26"/>
<circle cx="42.8" cy="263.7" r="1.26"/>
</g>
<g fill="#fff" stroke="#000" stroke-width=".21">
<circle cx="42.8" cy="270.8" r="1.26"/>
<circle cx="35.7" cy="171.2" r="1.26"/>
<circle cx="35.7" cy="178.3" r="1.26"/>
<circle cx="35.7" cy="185.5" r="1.26"/>
<circle cx="35.7" cy="192.6" r="1.26"/>
<circle cx="35.7" cy="199.7" r="1.26"/>
<circle cx="35.7" cy="206.8" r="1.26"/>
<circle cx="35.7" cy="213.9" r="1.26"/>
<circle cx="35.7" cy="221" r="1.26"/>
<circle cx="35.7" cy="228.1" r="1.26"/>
<circle cx="35.7" cy="235.2" r="1.26"/>
<circle cx="35.7" cy="242.4" r="1.26"/>
<circle cx="35.7" cy="249.5" r="1.26"/>
<circle cx="35.7" cy="256.6" r="1.26"/>
</g>
<circle cx="35.7" cy="263.7" r="1.26" fill="#000" stroke="#000" stroke-width=".21"/>
<circle cx="35.7" cy="270.8" r="1.26" fill="#fff" stroke="#000" stroke-width=".21"/>
<circle cx="28.6" cy="171.2" r="1.26" fill="#fff" stroke="#000" stroke-width=".42"/>
<circle cx="28.6" cy="178.3" r="1.26" fill="#000" stroke="#000" stroke-width=".21"/>
<g fill="#fff" stroke="#000" stroke-width=".21">
<circle cx="28.6" cy="185.5" r="1.26"/>
<circle cx="28.6" cy="192.6" r="1.26"/>
</g>
<g fill="#000" stroke="#000" stroke-width=".21">
<circle cx="28.6" cy="199.7" r="1.26"/>
<circle cx="28.6" cy="206.8" r="1.26"/>
</g>
<g fill="#fff" stroke="#000" stroke-width=".21">
<circle cx="28.6" cy="213.9" r="1.26"/>
<circle cx="28.6" cy="221" r="1.26"/>
</g>
<g fill="#000" stroke="#000" stroke-width=".21">
<circle cx="28.6" cy="235.2" r="1.26"/>
<circle cx="28.6" cy="228.1" r="1.26"/>
</g>
<g fill="#fff" stroke="#000" stroke-width=".21">
<circle cx="28.6" cy="242.4" r="1.26"/>
<circle cx="28.6" cy="249.5" r="1.26"/>
</g>
<g fill="#000" stroke="#000" stroke-width=".21">
<circle cx="28.6" cy="256.6" r="1.26"/>
<circle cx="28.6" cy="263.7" r="1.26"/>
</g>
<circle cx="28.6" cy="270.8" r="1.26" fill="#fff" stroke="#000" stroke-width=".21"/>
<g fill="#fff" stroke="#000" stroke-width=".42">
<circle cx="140.4" cy="248.9" r="1.26"/>
<circle cx="140.4" cy="240.5" r="1.26"/>
<circle cx="92.6" cy="228.1" r="1.26"/>
</g>
<g fill="#f0f0f0">
<path d="M107.1 249.8h13.5v3.2h-13.5z" fill-rule="evenodd"/>
<path d="M106.9 253.2h13.8v3.2h-13.8z" fill-rule="evenodd"/>
</g>
<path d="M149.7 247.9h6.6v3.2h-6.6z" fill-rule="evenodd" fill="#dbdbdb"/>
<path d="M92.3 191.3h26.2v3.2h-26.2z" fill-rule="evenodd" fill="#ffe6ad"/>
<path d="M62.7 244.5h9.8v3.2h-9.8z" fill-rule="evenodd" fill="#dbdbdb"/>
<g fill="#ffe6ad">
<path d="M66.8 226.3h6.9v3.2h-6.9z" fill-rule="evenodd"/>
<path d="M66.8 232.4h6.9v3.2h-6.9z" fill-rule="evenodd"/>
</g>
<text font-size="4.6" x="15" y="16">Enlarged maps (not to scale: read these, don't cut them out)</text>
<g font-size="3.5">
<text x="15" y="24">Top side. OLED wires hop from its own joints to row 15. Button wires run along the 6 o'clock edge.</text>
<text x="15" y="157.7">Underside, seen with the board flipped. Wires are drawn apart for clarity. B+, B- and IO6 are on the ESP32.</text>
</g>
<text font-size="2.8" x="15" y="28.5">The three green wires are drawn below the board so the pin names stay readable. IO20 means GPIO20.</text>
<g font-size="2.6" fill="#333">
<text x="140.6" y="58.2">Up</text>
<text x="53.5" y="70.5">OLED outline: header at 6 o'clock</text>
<text x="140.4" y="86.7">Sel</text>
<text x="138.7" y="115.1">Down</text>
<text x="138.6" y="141.3">Slider</text>
<text x="92.8" y="193.8">LiPo: no pins above</text>
<text x="67.3" y="228.8">100k</text>
<text x="67.3" y="234.9">100k</text>
<text x="63.2" y="247">Spacer</text>
<text x="150.2" y="250.4">USB</text>
<text x="107.4" y="255.7">SuperMini</text>
<text x="107.6" y="252.3">ESP32-C6</text>
</g>
<g font-size="2.5">
<text x="27.9" y="34.5">1</text>
<text x="35" y="34.5">2</text>
<text x="42.1" y="34.5">3</text>
<text x="49.2" y="34.5">4</text>
<text x="56.3" y="34.5">5</text>
<text x="63.4" y="34.5">6</text>
<text x="70.5" y="34.5">7</text>
<text x="77.7" y="34.5">8</text>
<text x="84.8" y="34.5">9</text>
<text x="91.2" y="34.5">10</text>
<text x="98.3" y="34.5">11</text>
<text x="105.4" y="34.5">12</text>
<text x="112.5" y="34.5">13</text>
<text x="119.6" y="34.5">14</text>
<text x="126.8" y="34.5">15</text>
<text x="133.9" y="34.5">16</text>
<text x="141" y="34.5">17</text>
<text x="148.1" y="34.5">18</text>
<text x="20.6" y="40.5">1</text>
<text x="20.6" y="47.6">2</text>
<text x="20.6" y="54.7">3</text>
<text x="20.6" y="61.8">4</text>
<text x="20.6" y="68.9">5</text>
<text x="20.6" y="76">6</text>
<text x="20.6" y="83.1">7</text>
<text x="20.6" y="90.2">8</text>
<text x="20.6" y="97.4">9</text>
<text x="19.3" y="104.5">10</text>
<text x="19.3" y="111.6">11</text>
<text x="19.3" y="118.7">12</text>
<text x="19.3" y="125.8">13</text>
<text x="19.3" y="132.9">14</text>
<text x="19.3" y="140">15</text>
<text x="27.2" y="166.2">18</text>
<text x="34.3" y="166.2">17</text>
<text x="41.4" y="166.2">16</text>
<text x="48.5" y="166.2">15</text>
<text x="55.6" y="166.2">14</text>
<text x="62.7" y="166.2">13</text>
<text x="69.9" y="166.2">12</text>
<text x="77" y="166.2">11</text>
<text x="84.1" y="166.2">10</text>
<text x="91.9" y="166.2">9</text>
<text x="99" y="166.2">8</text>
<text x="106.1" y="166.2">7</text>
<text x="113.2" y="166.2">6</text>
<text x="120.3" y="166.2">5</text>
<text x="127.4" y="166.2">4</text>
<text x="134.5" y="166.2">3</text>
<text x="141.7" y="166.2">2</text>
<text x="148.8" y="166.2">1</text>
<text x="160" y="172.1">1</text>
<text x="160" y="179.2">2</text>
<text x="160" y="186.4">3</text>
<text x="160" y="193.5">4</text>
<text x="160" y="200.6">5</text>
<text x="160" y="207.7">6</text>
<text x="160" y="214.8">7</text>
<text x="160" y="221.9">8</text>
<text x="160" y="229">9</text>
<text x="160" y="236.1">10</text>
<text x="160" y="243.3">11</text>
<text x="160" y="250.4">12</text>
<text x="160" y="257.5">13</text>
<text x="160" y="264.6">14</text>
<text x="160" y="271.7">15</text>
</g>
<g font-size="1.9">
<text x="26.7" y="43.2">post</text>
<text x="147.6" y="43.2">post</text>
<text x="134" y="50.3">Up</text>
<text x="147.3" y="71.6">GND</text>
<text x="133.8" y="78.7">Sel</text>
<text x="147.3" y="100.1">GND</text>
<text x="132.8" y="107.2">Down</text>
<text x="147.3" y="128.5">GND</text>
<text x="62.1" y="135.6">SDA</text>
<text x="69.3" y="135.6">SCL</text>
<text x="76.2" y="135.6">GND</text>
<text x="83.4" y="135.6">VCC</text>
<text x="139.9" y="135.6">BAT+</text>
<text x="148.2" y="135.6">B+</text>
<text x="27.4" y="142.7">5V</text>
<text x="33.5" y="142.7">GND</text>
<text x="41.1" y="142.7">3V3</text>
<text x="47.8" y="142.7">IO20</text>
<text x="54.9" y="142.7">IO19</text>
<text x="62" y="142.7">IO18</text>
<text x="69.1" y="142.7">IO15</text>
<text x="76.2" y="142.7">IO14</text>
<text x="83.9" y="142.7">IO9</text>
<text x="91" y="142.7">IO8</text>
<text x="98.4" y="142.7">Up</text>
<text x="105.4" y="142.7">Sel</text>
<text x="111.4" y="142.7">Down</text>
<text x="26.7" y="174.8">post</text>
<text x="147.6" y="174.8">post</text>
<text x="41.5" y="181.9">Up</text>
<text x="26.4" y="203.3">GND</text>
<text x="41.4" y="210.4">Sel</text>
<text x="26.4" y="231.7">GND</text>
<text x="96.2" y="229">IO6</text>
<text x="40.3" y="238.8">Down</text>
<text x="144" y="241.4">B+</text>
<text x="144" y="249.8">B-</text>
<text x="26.4" y="260.2">GND</text>
<text x="27.3" y="267.3">B+</text>
<text x="33.2" y="267.3">BAT+</text>
<text x="90.5" y="267.3">VCC</text>
<text x="97.5" y="267.3">GND</text>
<text x="104.9" y="267.3">SCL</text>
<text x="111.9" y="267.3">SDA</text>
<text x="61.6" y="274.4">Down</text>
<text x="69.8" y="274.4">Sel</text>
<text x="77.1" y="274.4">Up</text>
<text x="83.9" y="274.4">IO8</text>
<text x="91" y="274.4">IO9</text>
<text x="97.6" y="274.4">IO14</text>
<text x="104.7" y="274.4">IO15</text>
<text x="111.8" y="274.4">IO18</text>
<text x="118.9" y="274.4">IO19</text>
<text x="126" y="274.4">IO20</text>
<text x="133.5" y="274.4">3V3</text>
<text x="140.2" y="274.4">GND</text>
<text x="148.3" y="274.4">5V</text>
</g>
</svg>
